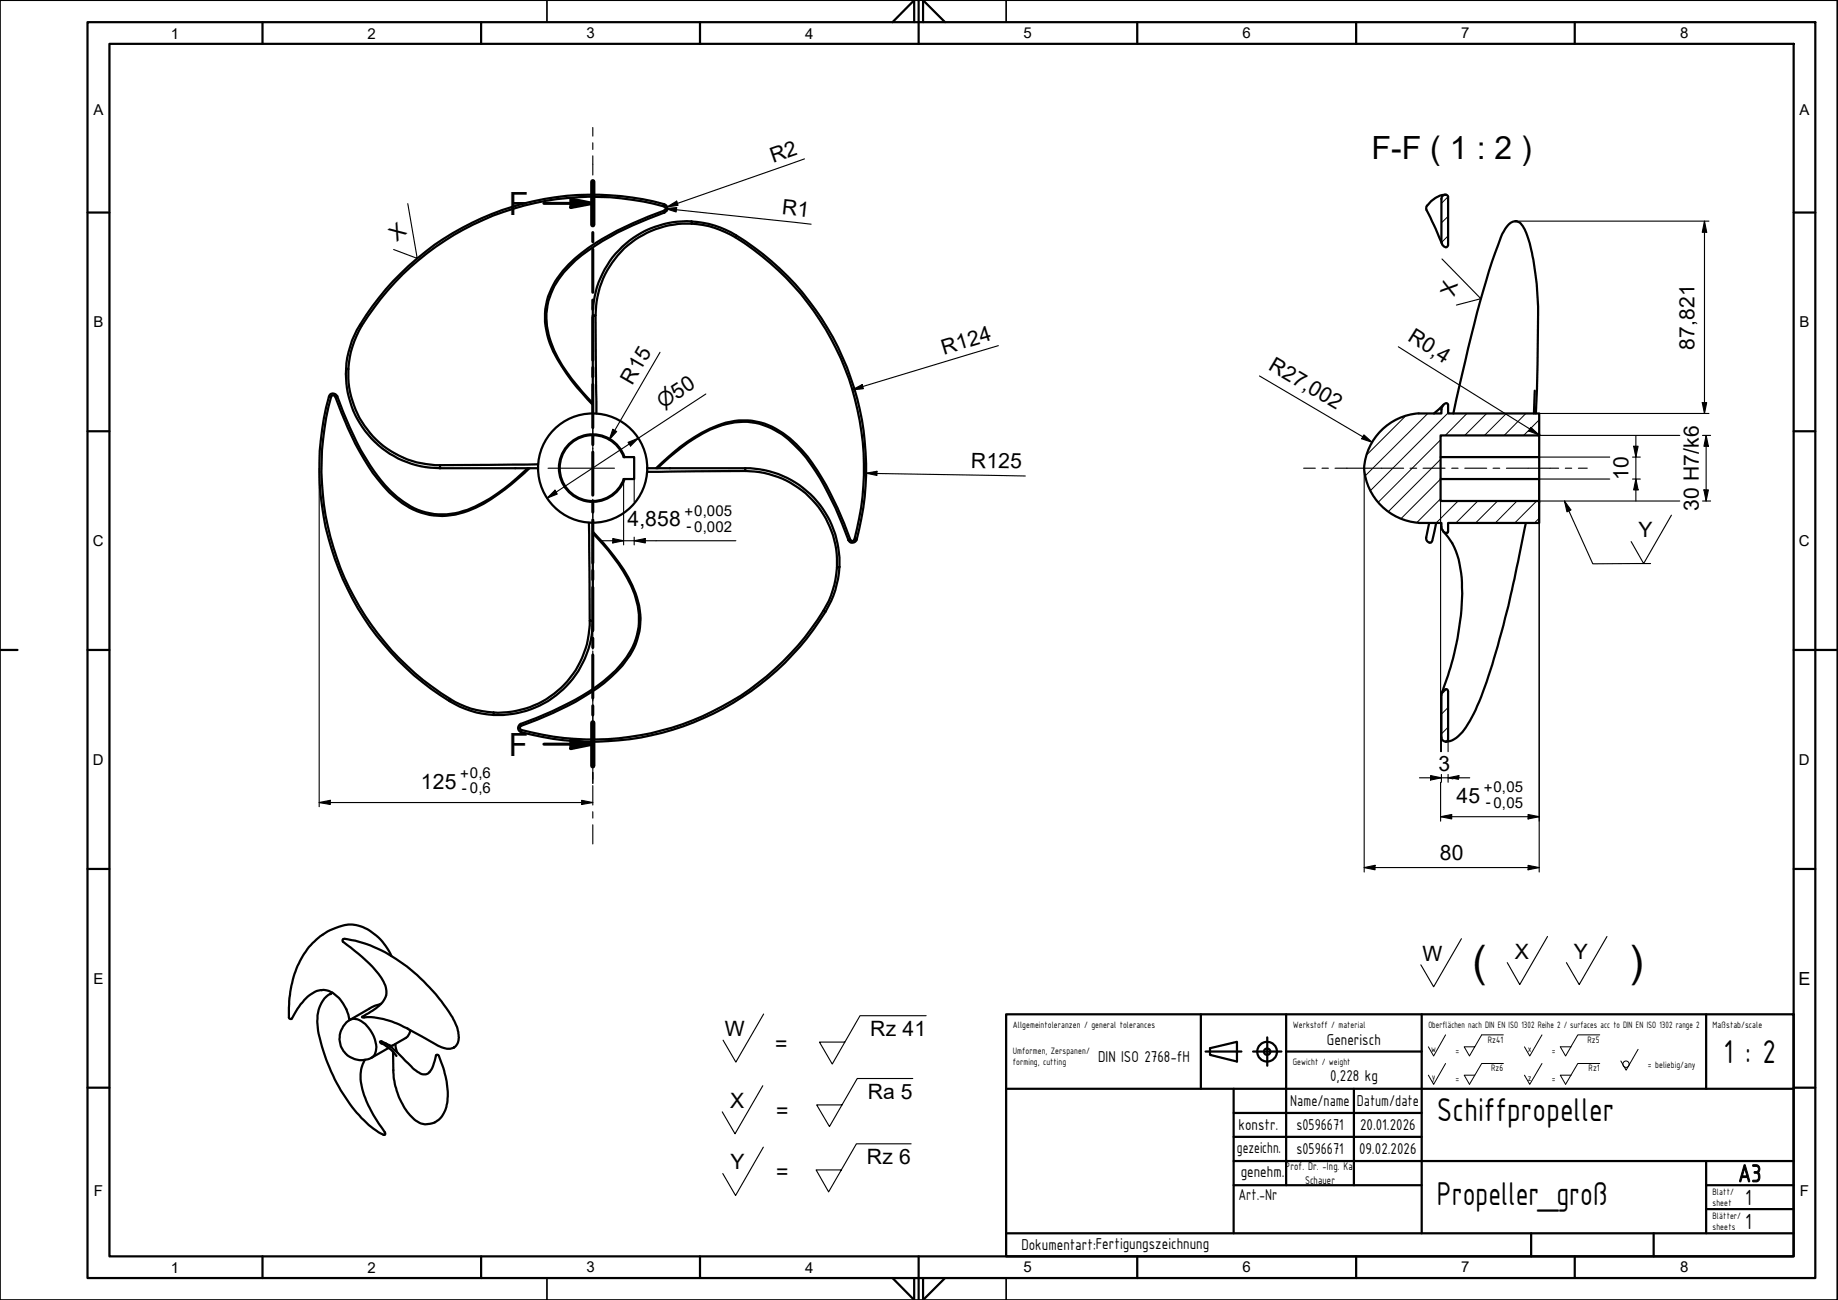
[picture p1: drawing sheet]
<svg xmlns="http://www.w3.org/2000/svg" width="420mm" height="297mm" viewBox="0 0 420 297" stroke-linecap="round" stroke-linejoin="round" font-family="sans-serif">
<!-- layer: Schraffur -->
<g fill="none" stroke="#000" stroke-width=".23">
<path d="M331 53.9l-1.4 1.5M331 49.5l-1.5 1.4M331 44.9l-1.5 1.6M321.2 95.1l-8.7 8.8M326.4 94.5l-14.3 14.2M331 94.3l-17.7 17.8M335.3 94.5l-4.9 5M339.9 94.5l-5.1 5M344.4 94.5l-5.1 5M348.8 94.5l-4.9 5M351.9 95.9l-3.6 3.6M329.3 114l-5.4 5.4"/>
<path d="M329.3 109.5l-9 9M329.3 105l-11.9 11.9M329.3 100.5l-14.2 14.2M333.3 114.5l-5 5M337.8 114.5l-5 5M342.3 114.5l-5 5M346.8 114.5l-5 5M351.3 114.5l-5 5M351.9 118.4l-1.1 1.1M331 121.3l-.5 .5M330.7 157.5l-1.2 1.2M331 166.2l-1.5 1.5"/>
<path d="M331 161.7l-1.5 1.5"/>
</g>
<!-- layer: Sichtbare Kanten(CS) -->
<g fill="none" stroke="#000" stroke-width=".51">
<path d="M326.1 48.1l3.5 7.6M326.2 47l-.2 .5 .1 .5M329.8 44.8a.83 .83 0 0 1 1.2 0v11.2l-.4 .5a1.24 1.24 0 0 1-1.1-1.3v-9.7zM330.5 44.5a5.5 5.5 0 0 0-4.2 2.5M135.5 94.5v-22.4a21.6 21.6 0 0 1 12.1-19.4 21.6 21.6 0 0 1 22.8 2.4 62.5 62.5 0 0 1 25.3 68.5l-.5 .3a.9 .9 0 0 1-1.3-.5 63.5 63.5 0 0 0-11-20.4 19 19 0 0 0-10.2-6.4 18.9 18.9 0 0 0-13.8 3.5l-4.6 3.3-4 3.6M135.5 92.1a42.2 42.2 0 0 1-9.5-13.8 15.7 15.7 0 0 1 4.2-17.5 51.6 51.6 0 0 1 18.1-10.8l3.6-1.4a1.01 1.01 0 0 0 .6-1 1.01 1.01 0 0 0-.7-.9 62.2 62.2 0 0 0-70.8 29.9 21.5 21.5 0 0 0 19.6 30.4h22.4M324.3 94.4a13.5 13.5 0 0 0-12.5 12.5M324.4 94.5h5.1a1.87 1.87 0 0 1 1.2-2.4l.3 .4v2h20.9v9.9h-22.6M329.9 92.5l-2.1 2M332.2 94.5l2.1-9.1a219.2 219.2 0 0 1 9.1-31.9l.7-1.3a2.52 2.52 0 0 1 3-1.5 5.5 5.5 0 0 1 2.2 3.7 65.4 65.4 0 0 1 2.3 17.7l-.3 16.8-.2 5.6M350.8 89.3l-.2 5.2M351.9 99.3l-.2 .2h-22.4v15h22.3l.3 .2"/>
<path d="M120.6 107a44.9 44.9 0 0 1-13.8 9.5 15.4 15.4 0 0 1-16.1-3 43.3 43.3 0 0 1-10.7-15.7l-2.9-7.3a1 1 0 0 0-1-.6 1 1 0 0 0-.9 .8 62.2 62.2 0 0 0 29.9 70.8 21.6 21.6 0 0 0 30.4-19.6v-22.4M142.6 104.4h2.4v5.1h-2.4M142.6 104.4a7.5 7.5 0 0 0-11.6-3.5 7.5 7.5 0 0 0 0 12.1 7.5 7.5 0 0 0 11.6-3.5M148 107h22.4a21.6 21.6 0 0 1 19.3 12.1 21.6 21.6 0 0 1-2.4 22.7 62.3 62.3 0 0 1-68.4 25.4 1.01 1.01 0 0 1 .2-1.8 61.6 61.6 0 0 0 20.3-11 18 18 0 0 0 6.4-10.2 17.4 17.4 0 0 0-2.4-12.1 50.5 50.5 0 0 0-7.9-10.3M311.8 107a13.5 13.5 0 0 0 12.5 12.5M326.7 119.5l-.7 3.4M328.3 119.5l-.8 3.8a.64 .64 0 0 1-.7 .7M329.3 109.5h22.6M348.8 119.5l-.5 2.4a239.8 239.8 0 0 1-9.7 37.3 25 25 0 0 1-5.2 9l-1.4 .9-1.5 .4M351.9 104.4v15.1h-20.9v2a.38 .38 0 0 1-.5 .3 1.97 1.97 0 0 1-1-2.3h-5.1M326 122.8a.98 .98 0 0 0 .7 1.2M329.9 121.5a15.6 15.6 0 0 1 4.1 9.4 59.8 59.8 0 0 1-2.7 22.5l-1.7 4.9"/>
<path d="M329.8 158a.82 .82 0 0 1 1-.5l.2 .5v11l-.2 .3a.95 .95 0 0 1-1.3-.8v-9.7zM78.4 215.2a39.1 39.1 0 0 1 8.5 7.8 4.9 4.9 0 0 1 1 5.2 11.8 11.8 0 0 1-5.2 4.1v.1a18.9 18.9 0 0 1 10.7 2.8l6.9 3.8a3.3 3.3 0 0 0 3.8 .1 3.6 3.6 0 0 0 .5-3.7v-.3a28.9 28.9 0 0 0-7.1-10.1 33.5 33.5 0 0 0-18-10.4l-.8-.1-.3 .1-.1 .3 .2 .3M89.5 218.4a12 12 0 0 0-8.5-7.1 12.1 12.1 0 0 0-8.2 3 19.4 19.4 0 0 0-6.5 13l-.2 1.5-.1 3.7M66 232.4l.2 .4h.5a14.7 14.7 0 0 1 5.2-6.1 4.3 4.3 0 0 1 5.2 1 9.7 9.7 0 0 1 2.8 5.4M76 226.8a6.7 6.7 0 0 0-3.5 6.6 39.2 39.2 0 0 0 6.9 18 22.5 22.5 0 0 0 8.4 7.9h.1M79.2 233.6a2.6 2.6 0 0 1 3.9 .1 7.4 7.4 0 0 1 2.8 6.5 2.84 2.84 0 0 1-3 2 5 5 0 0 1-4.9-3 5 5 0 0 1 1.2-5.6zM87.1 229.3l-2.1 .8-5 2.9M88.8 239.4l-3.8 2.3M90.4 238.6l.4 1.9M93.8 235.4l-.2 .7-.6 .9-3.2 1.9a2.28 2.28 0 0 1-1.8-.5M83.4 242.2a8.5 8.5 0 0 0-.3 7.5l.1 .6a36.9 36.9 0 0 0 4.9 8.6l-.2 .4M89.9 240.3v4.2a15.4 15.4 0 0 0 5.4 11.7 4.4 4.4 0 0 0 6.6-2.9 17.9 17.9 0 0 0-1.8-12.3l-.3 .1"/>
<path d="M90.6 241.3a9.9 9.9 0 0 0-3.7-3.2l.1-.2a14.3 14.3 0 0 1 5.8 4.7 10.6 10.6 0 0 0 3.6 2.8 1.81 1.81 0 0 0 2.3-1.1l.9-3M99.7 241l-.1 .2"/>
<circle cx="135.5" cy="107" r="12.5"/>
</g>
<!-- layer: Sichtbare tangentiale Kanten(HTW) -->
<g fill="none" stroke="#000" stroke-width=".51">
<path d="M151.8 47.2l.3 .3v.4l-.3 .2M151.8 46.7v.5a61.8 61.8 0 0 0-69.1 27.1M151.9 48.6l-.1-.5a64.4 64.4 0 0 0-20.4 11 17.4 17.4 0 0 0-6.8 14.5 20.9 20.9 0 0 0 3.8 10.1 50.6 50.6 0 0 0 7.1 8.8M158.1 50.6v.5M158.1 51.1a20.8 20.8 0 0 0-22 21M158.1 51.1a21.6 21.6 0 0 1 10 3.1l.2-.4M168.1 54.2a62.1 62.1 0 0 1 27.2 69l.5 .1M82.3 74.2l.4 .1a22.2 22.2 0 0 0-3.1 10M135.5 72.1h.6l.2 22.4M75.2 90.7h.5a61.8 61.8 0 0 0 27.2 69M75.7 90.7l.4-.4 .5 .4M77.1 90.5l-.5 .2a65.5 65.5 0 0 0 9.8 18.9 19.8 19.8 0 0 0 11.8 8.1 18.6 18.6 0 0 0 12.4-2.6l4.8-3.3 5.6-4.8"/>
<path d="M79.6 84.3l-.5 .1M79.6 84.3a20.8 20.8 0 0 0 21 22M123 106.1l-22.4 .2v.7M134.6 119.4l.2 22.4 .7 .1M142.8 104.4a7.7 7.7 0 0 0-11.9-3.7 7.7 7.7 0 0 0 0 12.5 7.7 7.7 0 0 0 11.9-3.7M150 107a39.6 39.6 0 0 1 15.9-10.4 15.8 15.8 0 0 1 14.6 3.5 40.4 40.4 0 0 1 9.2 12.5l3.3 7 1.4 3.7-.5 .1M170.4 107v.6l-22.4 .2M170.4 107.6a20.9 20.9 0 0 1 20.9 22.1M135.5 121.5a50.5 50.5 0 0 1 9 12.2 16.1 16.1 0 0 1-2.2 18.4 40.3 40.3 0 0 1-12.4 9.1l-7.1 3.3-3.7 1.3v-.4M188.2 139.6a62 62 0 0 1-69 27.2l-.1 .5M191.3 129.7a21.6 21.6 0 0 1-3.1 9.9l.5 .1M191.9 129.5l-.6 .2"/>
<path d="M195.3 123.2l-.3 .4h-.3l-.3-.3M134.8 141.8a20.8 20.8 0 0 1-22 21M102.7 160.2l.2-.5a19.8 19.8 0 0 0 9.9 3.1M112.8 162.8l.1 .6M119.1 165.8l-.3 .5 .4 .5"/>
</g>
<!-- layer: Sichtbare Kanten(CS) -->
<g fill="#000">
<circle cx="346.5" cy="50.5" r=".25"/>
<circle cx="75.4" cy="227.1" r=".25"/>
</g>
<!-- layer: Schnittansichtslinien(CS) -->
<g fill="none" stroke="#000" stroke-width=".7">
<path d="M124.3 46.5h11.2M130.5 45.5l5 1-5 .9zM135.5 41.5v9.9M135.5 53.1v2.1M135.5 56.9v9.9M135.5 68.6v2.1M135.5 72.4v9.9M135.5 84v2.1M135.5 87.9v9.8M135.5 99.5v2.1M135.5 103.3v9.8M135.5 114.9v2.1"/>
<path d="M135.5 118.8v9.8M135.5 130.4v2M135.5 134.2v9.9M135.5 145.8v2.1M135.5 149.7v9.8M124.3 170h11.2M130.5 169l5 1-5 1.1zM135.5 161.3v2.1M135.5 165.1v9.9"/>
</g>
<path d="M135.5 41.5v9.9M135.5 165.1v9.9" fill="none" stroke="#000" stroke-width="1.2"/>
<path d="M130.5 45.5l5 1-5 .9zM130.5 169l5 1-5 1.1z" fill="#000"/>
<!-- layer: Skizziergeometrie(CS) -->
<g fill="none" stroke="#000" stroke-width=".51">
<path d="M20 5.1h395v286.9h-395zM25 10h385v277.1h-385zM60 5.1v4.9M110 5.1v4.9M160 5.1v4.9M204 5.1l5-5.1v5.1M210 0v10M211 5.1v-5.1l5 5.1M260 5.1v4.9M310 5.1v4.9M360 5.1v4.9M20 48.6h5"/>
<path d="M410 48.6h5M20 98.5h5M410 98.5h5M0 148.5h4M20 148.5h5M410 148.5h10M20 198.6h5M410 198.6h5M20 248.5h5M410 248.5h5M60 287.1v4.9M110 287.1v4.9"/>
<path d="M160 287.1v4.9M204 292l5 5v-5M210 287.1v9.9M211 292v5l5-5M260 287.1v4.9M310 287.1v4.9M360 287.1v4.9"/>
</g>
<path d="M0 0h420v297h-420zM125 0v5.1M230 0v5.1M125 292v5M230 292v5" fill="none" stroke="#000" stroke-width=".38"/>
<!-- layer: Titel (ISO) -->
<g fill="none" stroke="#000" stroke-width=".51">
<path d="M230 231.8h180v55.3h-180zM274.5 231.8v17M276.6 239.5l6.2-1.5v4.6l-6.2-1.6zM289.7 237v6.5M294 231.8v39M325 231.8v50M390 231.8v17M230 248.8h180M275.6 240.3h8.2M282 259.8h43M282 254.3h43M282 248.8v33"/>
<path d="M286.4 240.3h6.5M294 240.3h31M309.5 248.8v22M282 270.8h43M282 265.3h128M390 276.3h20M390 270.8h20M390 265.3v16.5M230 281.8h180M350 281.8v5.3M378 281.8v5.3"/>
<circle cx="289.7" cy="240.3" r="2.25"/>
<circle cx="289.7" cy="240.3" r=".73"/>
</g>
<g fill="none" stroke="#000" stroke-width=".23">
<path d="M330.5 236.5l-2.8 4.8-1.2-2.1M343.7 236.5h-5l-2.8 4.8-1.2-2.1h2.4M352.5 236.5l-2.8 4.8-1.2-2.1M365.7 236.5h-5l-2.8 4.8-1.2-2.1h2.5M374.5 239.8l-2.8 4.7-1.2-2.1M330.5 243l-2.8 4.8-1.2-2.1M343.7 243h-5l-2.8 4.8-1.2-2.1h2.4M352.5 243l-2.8 4.8-1.2-2.1M365.7 243h-5l-2.8 4.8-1.2-2.1h2.5"/>
<circle cx="371.7" cy="243.2" r=".73"/>
</g>
<g fill="none" stroke="#000" stroke-width=".25">
<path d="M183.9 36.3l-31.4 11M152.1 47.7l2.6-.3-.1 1zM152.1 47.7l33.3 3.5M152.5 47.3l2.2-1.3 .3 .9zM346.5 50.5h44.2M389.6 50.5l.5 2.6h-1zM389.6 50.5v44M228.2 79l-33.4 10.1M319.7 79.2l32.1 20.2M140.1 98.1l.9 .5-1.7 1.9zM150.9 80.5l-11.6 20M161.4 90l-36.4 23.8"/>
<path d="M194.8 89.1l2.3-1.2 .3 .9zM287.9 85.9l25.8 15.2M311.8 99.4l1.9 1.7-2.4-.8zM349.9 97.6l1.9 1.8-2.4-.9zM351.7 99.5h32.3M351.9 94.5h38.8M374 99.5v15M389.1 92h1l-.5 2.5zM389.2 99.5h1.8M390 99.5l.5 2.5h-1zM390 99.5v15M73 107v77.3"/>
<path d="M126.9 112l.5 .9-2.4 .9zM142.6 109.5v15M143.6 101.1l2.3-1-1.8 1.8zM145 109.5v5.2M198 108.1l2.5-.4v.9zM198 108.1l36.4 .7M311.8 107v92.2M329.3 114.5v57.3M351.7 104.4h16.3M351.7 109.5h16.3M351.7 114.5h32.3M351.9 109.5v89.7"/>
<path d="M373.2 104.4h1.8M373.2 109.5h1.8M373.4 102h1.1l-.5 2.4zM374 109.5l.5 2.4h-1.1zM389.2 114.5h1.8M389.5 111.9h1l-.5 2.6zM137.5 123.6h30.7M140.1 123l2.5 .6-2.5 .5zM145 123.6l2.5-.6v1.1zM145 122.7v1.8M324.5 177.7h11.5M327 177.2l2.5 .5-2.5 .5z"/>
<path d="M329.3 178.7v8.9M329.5 168.5v3.3M329.5 177v1.7M331 169v2.8M331 177v1.7M333.5 177.7v-.5l-2.5 .5 1.2 .3M73 183.4l2.5-.5v.9zM73 183.4h62.5M133 182.9l2.5 .5-2.5 .4zM311.8 198.2l2.5-.5v1zM311.8 198.2h40.1M329.3 186.6l2.6-.5v1z"/>
<path d="M329.3 186.6h22.6M349.3 186.1l2.6 .5-2.6 .5zM349.3 197.7l2.6 .5-2.6 .5z"/>
</g>
<g fill="#000">
<path d="M152.5 47.3l2.2-1.3 .3 .9zM152.1 47.7l2.6-.3-.1 1zM389.6 50.5l.5 2.6h-1zM140.1 98.1l.9 .5-1.7 1.9zM194.8 89.1l2.3-1.2 .3 .9zM349.9 97.6l1.9 1.8-2.4-.9zM389.1 92h1l-.5 2.5zM126.9 112l.5 .9-2.4 .9zM143.6 101.1l2.3-1-1.8 1.8zM198 108.1l2.5-.4v.9zM311.8 99.4l1.9 1.7-2.4-.8zM373.4 102h1.1l-.5 2.4z"/>
<path d="M374 109.5l.5 2.4h-1.1zM389.5 111.9h1l-.5 2.6zM390 99.5l.5 2.5h-1zM140.1 123l2.5 .6-2.5 .5zM145 123.6l2.5-.6v1.1zM327 177.2l2.5 .5-2.5 .5zM331 177.7l2.5-.5v1zM73 183.4l2.5-.5v.9zM133 182.9l2.5 .5-2.5 .4zM311.8 198.2l2.5-.5v1zM329.3 186.6l2.6-.5v1zM349.3 186.1l2.6 .5-2.6 .5z"/>
<path d="M349.3 197.7l2.6 .5-2.6 .5z"/>
</g>
<!-- layer: Symbole(HTW) -->
<g fill="none" stroke="#000" stroke-width=".25">
<path d="M93.2 46.5l2.2 12.5-5.4-2M329.6 59.2l8.9 9-5.6 1.5M357.6 114.5l1.5 2-.9 .5zM357.6 114.5l6.5 14.3h13.2M382.1 117.7l-6.4 11.1-2.8-5.1M334.1 214.5l-6.4 11-2.9-5M353.8 214l-6.4 11-2.8-5.1M367.3 214l-6.3 11-2.9-5.1M174.6 231.7l-6.4 11-2.9-5M211.7 232.1h-15.1l-6.4 11-2.9-5h5.8M174.4 248.1l-6.4 11-2.9-5.1M208.7 246.4h-12.7l-6.4 11-2.9-4.9h5.8"/>
<path d="M174.5 262.1l-6.4 11.1-2.9-5.1M208.3 261.4h-12.5l-6.4 10.9-2.8-5h5.7"/>
</g>
<path d="M357.6 114.5l1.5 2-.9 .5z" fill="#000"/>
<!-- layer: Mittelpunktmarkierung(HTW) -->
<path d="M125.3 107h15.2" fill="none" stroke="#000" stroke-width=".25"/>
<!-- layer: Mittellinie(HTW) -->
<g fill="none" stroke="#000" stroke-width=".25">
<path d="M135.5 29.1v2M135.5 32.6v1.5M135.5 35.6v4.4M135.5 96.8v4.2M135.5 101.1v2.8M135.5 104.1v5.7M135.5 111.1v1.7M135.5 114.1v7.5M298 107h2.7M302.2 107h1.5M305.2 107h15.7M322.3 107h1.5"/>
<path d="M325.3 107h5M331.9 107h1.4M334.8 107h5.1M341.3 107h1.5M344.4 107h11.9M357.8 107h1.5M360.8 107h2M135.5 122.8v7.7M135.5 131.4v8M135.5 140.1v8.2M135.5 148.8v8.4M135.5 157.5v4.2"/>
<path d="M135.5 161.7v8.6M135.5 170.6v8.4M135.5 179.5v4.4M135.5 185.5v1.4M135.5 188.5v4.3"/>
</g>
<g font-size="9.7">
<text x="336.6" y="223">(</text>
<text x="372.4" y="223">)</text>
</g>
<g font-size="8.1">
<text x="394" y="242.9">1 : 2</text>
<text x="328.5" y="256.1">Schiffpropeller</text>
<text x="328.5" y="275.4">Propeller_groß</text>
</g>
<g font-size="7.3">
<text x="313.5" y="36.4">F-F ( 1 : 2 )</text>
<text x="116.3" y="49.1">F</text>
<text x="116.3" y="172.6">F</text>
</g>
<text font-size="6.1" x="397.3" y="270.1">A3</text>
<g font-size="5.4">
<text x="399" y="275.3">1</text>
<text x="399" y="280.8">1</text>
</g>
<g font-size="4.8">
<text x="176.7" y="37.1" transform="rotate(-19 176.7 37.1)">R2</text>
<text x="178.6" y="48.9" transform="rotate(6 178.6 48.9)">R1</text>
<text x="90.7" y="55.2" transform="rotate(-40 90.7 55.2)">X</text>
<text x="332.5" y="67.8" transform="rotate(-75 332.5 67.8)">X</text>
<text x="321.6" y="77.7" transform="rotate(32 321.6 77.7)">R0,4</text>
<text x="215.8" y="81.1" transform="rotate(-17 215.8 81.1)">R124</text>
<text x="387.3" y="80" transform="rotate(-90 387.3 80)">87,821</text>
<text x="144.5" y="88.1" transform="rotate(-60 144.5 88.1)">R15</text>
<text x="289.8" y="84.3" transform="rotate(31 289.8 84.3)">R27,002</text>
<text x="221.9" y="106.9" transform="rotate(1 221.9 106.9)">R125</text>
<text x="372.3" y="109.7" transform="rotate(-90 372.3 109.7)">10</text>
<text x="388.4" y="116.8" transform="rotate(-90 388.4 116.8)">30 H7/k6</text>
<text x="143.4" y="120.1">4,858</text>
<text x="374.6" y="122.8">Y</text>
<text x="328.9" y="176.1">3</text>
<text x="96.2" y="180.3">125</text>
<text x="332.9" y="183.5">45</text>
<text x="329.1" y="196.6">80</text>
<text x="325.2" y="219.5">W</text>
<text x="346.3" y="219.1">X</text>
<text x="359.8" y="219.1">Y</text>
<text x="165.7" y="236.7">W</text>
<text x="198.9" y="236.8">Rz 41</text>
<text x="177.2" y="240.1">=</text>
<text x="198.4" y="251.1">Ra 5</text>
<text x="166.9" y="253.1">X</text>
<text x="177.4" y="255.4">=</text>
<text x="167" y="267.2">Y</text>
<text x="177.4" y="269.5">=</text>
<text x="198.2" y="266">Rz 6</text>
</g>
<text font-size="4.6" x="151.5" y="93.5" transform="rotate(-33 151.5 93.5)">⌀50</text>
<text font-size="4.1" x="411.1" y="225">E</text>
<g font-size="3.9">
<text x="303.3" y="238.8">Generisch</text>
<text x="251" y="242.6">DIN ISO 2768-fH</text>
<text x="304" y="246.9">0,228 kg</text>
<text x="295" y="252.8">Name/name</text>
<text x="310.1" y="252.8">Datum/date</text>
<text x="282.8" y="263.4">gezeichn.</text>
<text x="283.1" y="258.3">konstr.</text>
<text x="296.4" y="258.3">s0596671</text>
<text x="296.4" y="263.8">s0596671</text>
<text x="310.7" y="263.8">09.02.2026</text>
<text x="310.9" y="258.3">20.01.2026</text>
<text x="283.7" y="268.8">genehm.</text>
<text x="283.1" y="274.2">Art.-Nr</text>
<text x="233.5" y="285.7">Dokumentart:Fertigungszeichnung</text>
</g>
<g font-size="3.4">
<text x="39.1" y="8.8">1</text>
<text x="84" y="8.8">2</text>
<text x="134" y="8.7">3</text>
<text x="184" y="8.8">4</text>
<text x="234" y="8.7">5</text>
<text x="284" y="8.7">6</text>
<text x="334" y="8.7">7</text>
<text x="384" y="8.7">8</text>
<text x="21.3" y="26.3">A</text>
<text x="411.4" y="26.3">A</text>
<text x="21.3" y="74.8">B</text>
<text x="411.4" y="74.8">B</text>
<text x="156.5" y="118.2">+0,005</text>
<text x="21.2" y="124.8">C</text>
<text x="156.9" y="121.3">- 0,002</text>
<text x="411.2" y="124.8">C</text>
<text x="21.2" y="174.8">D</text>
<text x="105.2" y="178">+0,6</text>
<text x="411.2" y="174.8">D</text>
<text x="105.6" y="181.2">- 0,6</text>
<text x="339.2" y="181.3">+0,05</text>
<text x="339.7" y="184.4">- 0,05</text>
<text x="21.3" y="224.8">E</text>
<text x="21.5" y="273.3">F</text>
<text x="411.4" y="273.3">F</text>
<text x="39.1" y="290.8">1</text>
<text x="84" y="290.8">2</text>
<text x="134" y="290.8">3</text>
<text x="184" y="290.8">4</text>
<text x="234" y="290.8">5</text>
<text x="284" y="290.8">6</text>
<text x="334" y="290.8">7</text>
<text x="384" y="290.8">8</text>
</g>
<g font-size="2.7">
<text x="293.8" y="267.3">Prof. Dr. -Ing. Kai</text>
<text x="298.3" y="270.4">Schauer</text>
</g>
<g font-size="2.3">
<text x="231.5" y="234.8">Allgemeintoleranzen / general tolerances</text>
<text x="295.5" y="234.8">Werkstoff / material</text>
<text x="326.5" y="234.8">Oberflächen nach DIN EN ISO 1302 Reihe 2 / surfaces acc to DIN EN ISO 1302 range 2</text>
<text x="340.1" y="238.3">Rz41</text>
<text x="362.9" y="238.3">Rz5</text>
<text x="391.5" y="234.8">Maßstab/scale</text>
<text x="231.5" y="240.8">Umformen, Zerspanen/</text>
<text x="231.5" y="243.3">forming, cutting</text>
<text x="295.5" y="243.3">Gewicht / weight</text>
<text x="327.2" y="240.4">w</text>
<text x="332.7" y="240.8">=</text>
<text x="340.9" y="244.8">Rz6</text>
<text x="349.2" y="240.4">x</text>
<text x="354.7" y="240.8">=</text>
<text x="363.2" y="244.8">Rz1</text>
<text x="376.7" y="244">= beliebig/any</text>
<text x="327.3" y="246.7">y</text>
<text x="332.7" y="247.3">=</text>
<text x="349.2" y="246.9">z</text>
<text x="354.7" y="247.3">=</text>
<text x="391.5" y="273">Blatt/</text>
<text x="391.5" y="275.6">sheet</text>
<text x="391.5" y="278.4">Blätter/</text>
<text x="391.5" y="281.1">sheets</text>
</g>
</svg>
